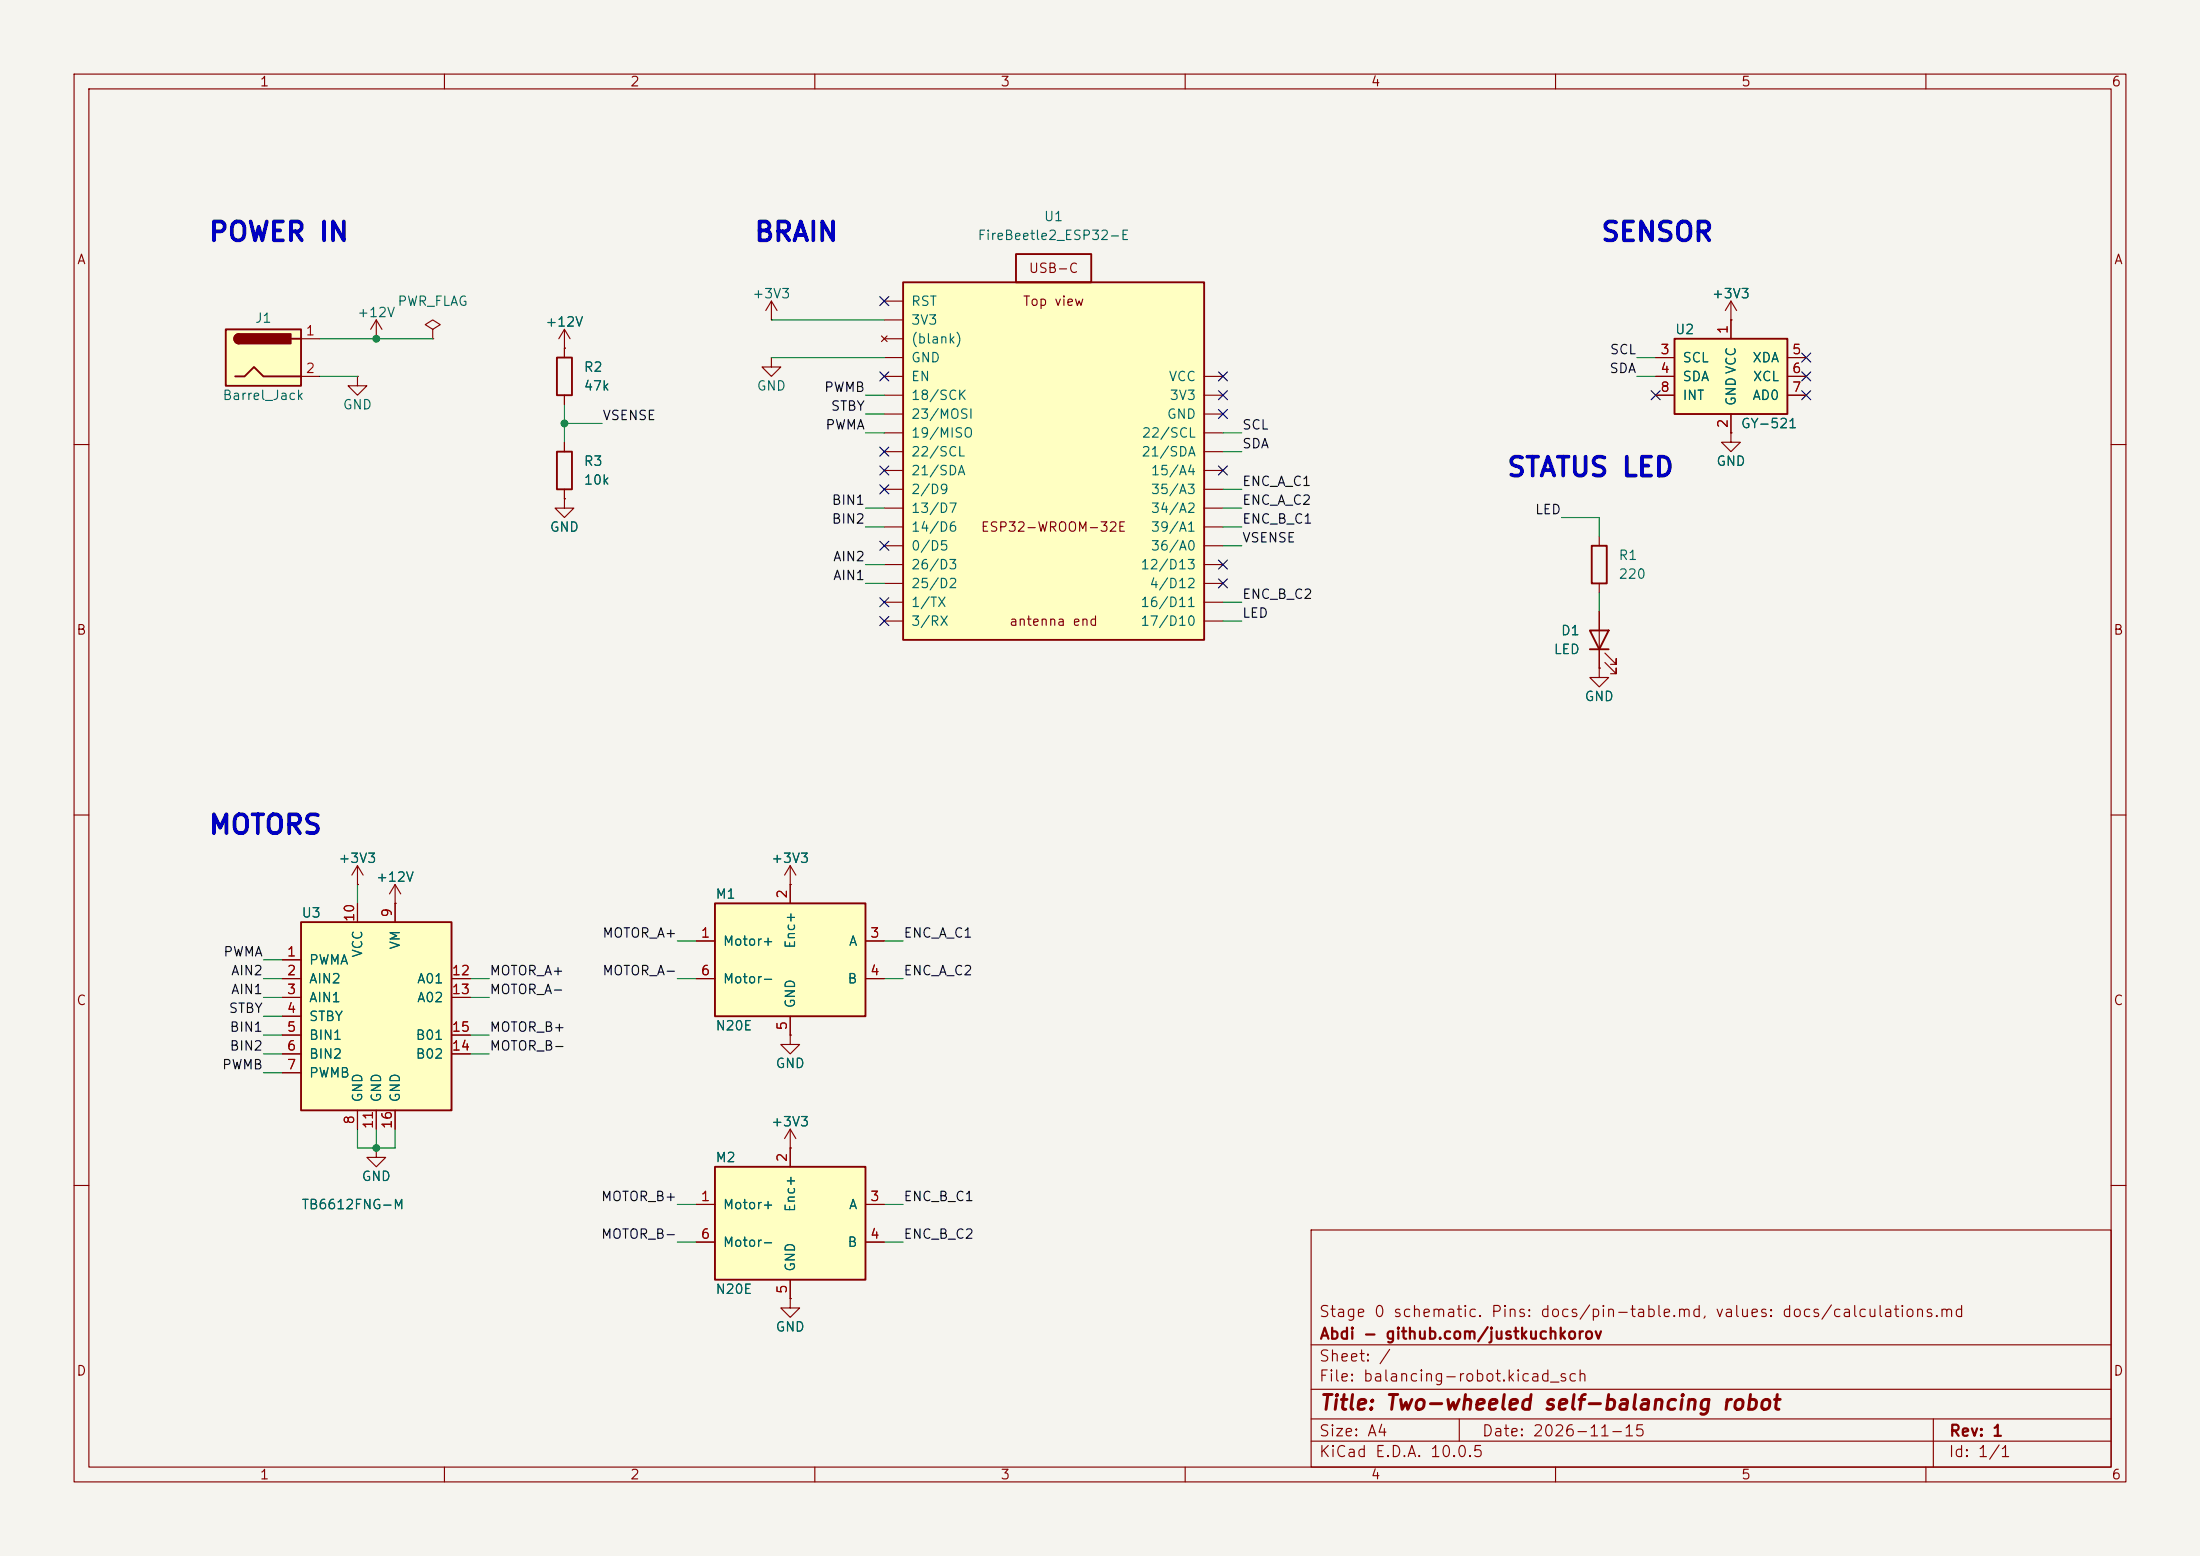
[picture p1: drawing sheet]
<svg xmlns="http://www.w3.org/2000/svg" width="297mm" height="210mm" viewBox="0 0 297 210" stroke-linecap="round" stroke-linejoin="round" font-family="sans-serif">
<path d="M0 0h297v210h-297z" fill="#f5f4ef" stroke="#f5f4ef" stroke-width=".14"/>
<g fill="none" stroke="#840000" stroke-width=".15">
<path d="M10 10h277v190h-277zM12 12h273v186h-273zM60 10v2M110 10v2M160 10v2M210 10v2M260 10v2M58.4 44.5l1-.7-1-.6-1 .6 1 .7v1.2M58.4 45.7h.1M104.1 43.2h.1M104.1 48.3v1.2h1.3l-1.3 1.3-1.2-1.3h1.2M104.1 48.3h.1"/>
<path d="M104.1 40.6l-.7 1.3M104.1 40.6l.8 1.3M104.1 40.6v2.6M233.7 58.4v1.3h1.2l-1.2 1.3-1.3-1.3h1.3M233.7 58.4h.1M10 60h2M215.9 72.4v1.3M215.9 78.7v1.3M285 60h2M10 110h2M285 110h2M10 160h2"/>
<path d="M177 166h108v32h-108zM285 160h2M60 198v2M110 198v2M160 198v2M177 194.5h108M177 191.5h108M177 187.5h108M177 181.5h108M197 191.5v3M210 198v2M260 198v2"/>
<path d="M261 191.5v6.5"/>
</g>
<path d="M214.9 73.7h2v5h-2z" fill="none" stroke="#840000" stroke-width=".25"/>
<path d="M40.6 124.5h20.4v25.4h-20.4z" fill="#ffffc2"/>
<path d="M40.6 124.5h20.4v25.4h-20.4z" fill="none" stroke="#840000" stroke-width=".25"/>
<g fill="none" stroke="#840000" stroke-width=".15">
<path d="M48.3 119.4h.1M48.3 116.8v2.6M48.3 116.8l-.8 1.3M48.3 116.8l.7 1.3M53.3 119.4v5.1M53.3 119.4l-.7 1.3M53.3 119.4l.8 1.3M38.1 129.5h2.5M38.1 132.1h2.5M38.1 134.6h2.5M38.1 137.2h2.5M38.1 139.7h2.5"/>
<path d="M48.3 121.9v2.6M53.3 121.9h.1M61 132.1h2.5M61 134.6h2.5M61 139.7h2.5M38.1 142.2h2.5M38.1 144.8h2.5M48.3 149.9v2.5M50.8 154.9v1.3h1.3l-1.3 1.3-1.3-1.3h1.3M50.8 154.9h.1M50.8 149.9v2.5M53.3 149.9v2.5"/>
<path d="M61 142.2h2.5"/>
</g>
<path d="M30.5 44.5h10.1v7.6h-10.1z" fill="#ffffc2"/>
<path d="M30.5 44.5h10.1v7.6h-10.1zM31.7 50.8h1.3l1.3-1.3 1.3 1.3h5M32.3 45.1a.64 .64 0 0 0-.7 .6 .64 .64 0 0 0 .7 .7M39.4 45.7h1.2" fill="none" stroke="#840000" stroke-width=".25"/>
<g fill="#840000" stroke="#840000" stroke-width=".25">
<path d="M31.8 45.3l.5-.2v1.3a.63 .63 0 0 1-.6-.4 .63 .63 0 0 1 .1-.7z"/>
<path d="M32.3 45.1h6.9v1.3h-6.9z"/>
</g>
<path d="M40.6 45.7h2.6M40.6 50.8h2.6M215.9 90.2v1.2h1.3l-1.3 1.3-1.3-1.3h1.3M215.9 90.2h.1M106.7 175.3v1.2h1.2l-1.2 1.3-1.3-1.3h1.3M106.7 175.3h.1" fill="none" stroke="#840000" stroke-width=".15"/>
<path d="M121.9 38.1h40.7v48.3h-40.7z" fill="#ffffc2"/>
<path d="M121.9 38.1h40.7v48.3h-40.7zM137.2 34.3h10.1v3.8h-10.1zM75.2 48.3h2v5h-2zM75.2 61h2v5h-2zM214.6 85.1h2.6l-1.3 2.5zM214.6 87.6h2.6" fill="none" stroke="#840000" stroke-width=".25"/>
<g fill="none" stroke="#840000" stroke-width=".15">
<path d="M48.3 50.8v1.3h1.2l-1.2 1.2-1.3-1.2h1.3M48.3 50.8h.1M50.8 45.7h.1M50.8 43.2l-.8 1.3M50.8 43.2l.8 1.3M50.8 43.2v2.5M76.2 47h.1M76.2 44.5l-.8 1.2M76.2 44.5l.8 1.2M76.2 44.5v3.8M76.2 53.3v1.3M76.2 59.7v1.3"/>
<path d="M119 45.3l.8 .8M119.4 40.6h2.5M119.4 43.2h2.5M119.4 45.7h2.5M119.4 48.3h2.5M119.4 50.8h2.5M119.4 53.3h2.5M119.4 55.9h2.5M119.4 58.4h2.5M119.8 45.3l-.8 .8M162.6 50.8h2.5M162.6 53.3h2.5"/>
<path d="M162.6 55.9h2.5M162.6 58.4h2.5M233.7 43.2h.1M233.7 40.6l-.8 1.3M233.7 40.6l.7 1.3M233.7 40.6v2.6M76.2 67.3v1.3h1.3l-1.3 1.3-1.3-1.3h1.3M76.2 67.3h.1M76.2 66v1.3M119.4 61h2.5M119.4 63.5h2.5M119.4 66h2.5"/>
<path d="M119.4 68.6h2.5M119.4 71.1h2.5M119.4 73.7h2.5M119.4 76.2h2.5M119.4 78.7h2.5M162.6 61h2.5M162.6 63.5h2.5M162.6 66h2.5M162.6 68.6h2.5M162.6 71.1h2.5M162.6 73.7h2.5M162.6 76.2h2.5"/>
<path d="M162.6 78.7h2.5M119.4 81.3h2.5M119.4 83.8h2.5M162.6 81.3h2.5M162.6 83.8h2.5M215.9 82.6v7.6M216.7 89.4l1.5 1.5v-.7v.7h-.8M216.7 88.1l1.5 1.6v-.8v.8h-.8"/>
</g>
<path d="M226.1 45.7h15.2v10.2h-15.2z" fill="#ffffc2"/>
<path d="M226.1 45.7h15.2v10.2h-15.2z" fill="none" stroke="#840000" stroke-width=".25"/>
<path d="M223.5 48.3h2.6M223.5 50.8h2.6M223.5 53.3h2.6M233.7 43.2v2.5M233.7 55.9v2.5M241.3 48.3h2.5M241.3 50.8h2.5M241.3 53.3h2.5" fill="none" stroke="#840000" stroke-width=".15"/>
<path d="M96.5 157.5h20.3v15.2h-20.3z" fill="#ffffc2"/>
<path d="M96.5 157.5h20.3v15.2h-20.3z" fill="none" stroke="#840000" stroke-width=".25"/>
<path d="M106.7 154.9h.1M106.7 152.4v5.1M106.7 152.4l-.8 1.3M106.7 152.4l.7 1.3M94 162.6h2.5M94 167.6h2.5M106.7 172.7v2.6M116.8 162.6h2.6M116.8 167.6h2.6" fill="none" stroke="#840000" stroke-width=".15"/>
<path d="M96.5 121.9h20.3v15.3h-20.3z" fill="#ffffc2"/>
<path d="M96.5 121.9h20.3v15.3h-20.3z" fill="none" stroke="#840000" stroke-width=".25"/>
<g fill="none" stroke="#840000" stroke-width=".15">
<path d="M76.2 47h.1M76.2 47v1.3M76.2 53.3v1.3M76.2 59.7v1.3M223.5 48.3h2.6M223.5 50.8h2.6M223.5 53.3h2.6M233.7 58.4h.1M233.7 43.2h.1M233.7 43.2v2.5M233.7 55.9v2.5M241.3 48.3h2.5"/>
<path d="M241.3 50.8h2.5M241.3 53.3h2.5M76.2 67.3h.1M76.2 66v1.3M215.9 90.2h.1M215.9 82.6v2.5M215.9 87.6v2.6M48.3 119.4h.1M106.7 119.4h.1M106.7 116.8v5.1M106.7 116.8l-.8 1.3M106.7 116.8l.7 1.3"/>
<path d="M38.1 132.1h2.5M38.1 129.5h2.5M38.1 134.6h2.5M38.1 137.2h2.5M38.1 139.7h2.5M48.3 121.9v2.6M53.3 121.9h.1M53.3 121.9v2.6M61 132.1h2.5M61 134.6h2.5M61 139.7h2.5M94 127h2.5"/>
<path d="M94 132.1h2.5M106.7 139.7v1.3h1.2l-1.2 1.2-1.3-1.2h1.3M106.7 139.7h.1M106.7 137.2v2.5M116.8 127h2.6M116.8 132.1h2.6M38.1 142.2h2.5M38.1 144.8h2.5M48.3 149.9v2.5M50.8 154.9h.1M50.8 149.9v2.5M53.3 149.9v2.5"/>
<path d="M61 142.2h2.5M106.7 154.9h.1M106.7 154.9v2.6M94 162.6h2.5M94 167.6h2.5M106.7 175.3h.1M106.7 172.7v2.6M116.8 162.6h2.6M116.8 167.6h2.6"/>
</g>
<g fill="none" stroke="#009600" stroke-width=".15">
<path d="M43.2 45.7h15.2M43.2 50.8h5.1M76.2 54.6v5.1M76.2 57.2h5.1M104.1 48.3h15.3M104.1 43.2h15.3M116.8 53.3h2.6M116.8 55.9h2.6M116.8 58.4h2.6M165.1 58.4h2.5M221 50.8h2.5M221 48.3h2.5"/>
<path d="M116.8 68.6h2.6M116.8 71.1h2.6M116.8 76.2h2.6M116.8 78.7h2.6M165.1 68.6h2.5M165.1 71.1h2.5M165.1 61h2.5M165.1 66h2.5M165.1 73.7h2.5M210.8 69.9h5.1v2.5M165.1 81.3h2.5M165.1 83.8h2.5"/>
<path d="M215.9 80v2.6M48.3 119.4v2.5M35.6 137.2h2.5M35.6 129.5h2.5M35.6 132.1h2.5M35.6 134.6h2.5M35.6 139.7h2.5M63.5 132.1h2.5M63.5 134.6h2.5M63.5 139.7h2.5M91.4 132.1h2.6M91.4 127h2.6"/>
<path d="M119.4 132.1h2.5M119.4 127h2.5M35.6 142.2h2.5M35.6 144.8h2.5M48.3 152.4v2.5h5v-2.5M50.8 152.4v2.5M63.5 142.2h2.5M91.4 162.6h2.6M91.4 167.6h2.6M119.4 162.6h2.5M119.4 167.6h2.5"/>
</g>
<g fill="none" stroke="#000084" stroke-width=".15">
<path d="M118.8 50.2l1.2 1.2M118.8 40l1.2 1.2M120 50.2l-1.2 1.2M120 40l-1.2 1.2M164.5 55.3l1.2 1.2M164.5 52.7l1.2 1.2M164.5 50.2l1.2 1.2M165.7 55.3l-1.2 1.2M165.7 52.7l-1.2 1.2M165.7 50.2l-1.2 1.2M222.9 52.7l1.2 1.2M224.1 52.7l-1.2 1.2"/>
<path d="M243.2 52.7l1.2 1.2M243.2 50.2l1.2 1.2M243.2 47.7l1.2 1.2M244.4 52.7l-1.2 1.2M244.4 50.2l-1.2 1.2M244.4 47.7l-1.2 1.2M118.8 60.4l1.2 1.2M118.8 73.1l1.2 1.2M118.8 65.4l1.2 1.2M118.8 62.9l1.2 1.2M120 60.4l-1.2 1.2M120 73.1l-1.2 1.2"/>
<path d="M120 65.4l-1.2 1.2M120 62.9l-1.2 1.2M164.5 78.1l1.2 1.2M164.5 75.6l1.2 1.2M164.5 62.9l1.2 1.2M165.7 78.1l-1.2 1.2M165.7 75.6l-1.2 1.2M165.7 62.9l-1.2 1.2M118.8 83.2l1.2 1.2M118.8 80.7l1.2 1.2M120 83.2l-1.2 1.2M120 80.7l-1.2 1.2"/>
</g>
<g fill="#009600" stroke="#009600" stroke-width=".14">
<circle cx="76.2" cy="57.2" r=".46"/>
<circle cx="50.8" cy="45.7" r=".46"/>
<circle cx="50.8" cy="154.9" r=".46"/>
</g>
<g font-size="2.5" fill="#0000c2">
<text x="28" y="33.2">POWER IN</text>
<text x="101.7" y="33.2">BRAIN</text>
<text x="216" y="33.2">SENSOR</text>
<text x="203.3" y="65">STATUS LED</text>
<text x="28" y="113.2">MOTORS</text>
</g>
<text font-size="2" fill="#840000" x="178" y="190.8">Title: Two-wheeled self-balancing robot</text>
<g font-size="1.5" fill="#840000">
<text x="178" y="178.1">Stage 0 schematic. Pins: docs/pin-table.md, values: docs/calculations.md</text>
<text x="178" y="184.1">Sheet: /</text>
<text x="178" y="181.1">Abdi - github.com/justkuchkorov</text>
<text x="178" y="186.8">File: balancing-robot.kicad_sch</text>
<text x="178" y="197">KiCad E.D.A. 10.0.5</text>
<text x="178" y="194.2">Size: A4</text>
<text x="200" y="194.2">Date: 2026-11-15</text>
<text x="263" y="197">Id: 1/1</text>
<text x="263" y="194.2">Rev: 1</text>
</g>
<g font-size="1.3" fill="#840000">
<text x="35" y="12">1</text>
<text x="85" y="12">2</text>
<text x="135" y="12">3</text>
<text x="185" y="12">4</text>
<text x="235" y="12">5</text>
<text x="285" y="12">6</text>
<text x="10.3" y="36">A</text>
<text x="285.3" y="36">A</text>
<text x="138" y="41.6">Top view</text>
<text x="138.8" y="37.2">USB-C</text>
<text x="132.3" y="72.1">ESP32-WROOM-32E</text>
<text x="10.2" y="86">B</text>
<text x="136.2" y="84.8">antenna end</text>
<text x="285.2" y="86">B</text>
<text x="10.2" y="136">C</text>
<text x="285.2" y="136">C</text>
<text x="10.2" y="186">D</text>
<text x="285.2" y="186">D</text>
<text x="35" y="200">1</text>
<text x="85" y="200">2</text>
<text x="135" y="200">3</text>
<text x="185" y="200">4</text>
<text x="235" y="200">5</text>
<text x="285" y="200">6</text>
</g>
<g font-size="1.3" fill="#006464">
<text x="131.9" y="32.7">FireBeetle2_ESP32-E</text>
<text x="140.8" y="30.2">U1</text>
<text x="53.6" y="41.6">PWR_FLAG</text>
<text x="101.5" y="40.6">+3V3</text>
<text x="122.9" y="41.6">RST</text>
<text x="231" y="40.6">+3V3</text>
<text x="34.3" y="43.9">J1</text>
<text x="48.1" y="43.1">+12V</text>
<text x="73.5" y="44.4">+12V</text>
<text x="122.9" y="44.1">3V3</text>
<text x="122.9" y="46.7">(blank)</text>
<text x="226" y="45.4">U2</text>
<text x="78.7" y="50.5">R2</text>
<text x="78.7" y="53">47k</text>
<text x="102.1" y="53">GND</text>
<text x="122.9" y="49.2">GND</text>
<text x="122.9" y="51.8">EN</text>
<text x="157.7" y="51.8">VCC</text>
<text x="227" y="49.2">SCL</text>
<text x="227" y="51.8">SDA</text>
<text x="236.5" y="49.2">XDA</text>
<text x="236.5" y="51.8">XCL</text>
<text x="30" y="54.3">Barrel_Jack</text>
<text x="46.2" y="55.6">GND</text>
<text x="122.9" y="54.3">18/SCK</text>
<text x="122.9" y="56.8">23/MOSI</text>
<text x="122.9" y="59.4">19/MISO</text>
<text x="154.1" y="59.4">22/SCL</text>
<text x="157.4" y="56.8">GND</text>
<text x="157.8" y="54.3">3V3</text>
<text x="227" y="54.3">INT</text>
<text x="234.6" y="54.9" transform="rotate(-90 234.6 54.9)">GND VCC</text>
<text x="234.9" y="58.1">GY-521</text>
<text x="236.5" y="54.3">AD0</text>
<text x="78.7" y="63.2">R3</text>
<text x="78.7" y="65.7">10k</text>
<text x="122.9" y="61.9">22/SCL</text>
<text x="122.9" y="64.5">21/SDA</text>
<text x="154" y="61.9">21/SDA</text>
<text x="155.3" y="64.5">15/A4</text>
<text x="231.6" y="63.2">GND</text>
<text x="122.9" y="67">2/D9</text>
<text x="122.9" y="69.5">13/D7</text>
<text x="155.3" y="67">35/A3</text>
<text x="155.3" y="69.5">34/A2</text>
<text x="74.1" y="72.1">GND</text>
<text x="122.9" y="72.1">14/D6</text>
<text x="122.9" y="74.6">0/D5</text>
<text x="122.9" y="77.2">26/D3</text>
<text x="153.9" y="77.2">12/D13</text>
<text x="155.3" y="72.1">39/A1</text>
<text x="155.3" y="74.6">36/A0</text>
<text x="218.4" y="75.9">R1</text>
<text x="122.9" y="79.7">25/D2</text>
<text x="122.9" y="82.2">1/TX</text>
<text x="153.9" y="82.2">16/D11</text>
<text x="155.1" y="79.7">4/D12</text>
<text x="218.4" y="78.4">220</text>
<text x="122.9" y="84.8">3/RX</text>
<text x="153.9" y="84.8">17/D10</text>
<text x="209.7" y="88.6">LED</text>
<text x="210.6" y="86.1">D1</text>
<text x="213.8" y="94.9">GND</text>
<text x="45.6" y="116.8">+3V3</text>
<text x="50.7" y="119.3">+12V</text>
<text x="104" y="116.8">+3V3</text>
<text x="40.6" y="124.2">U3</text>
<text x="96.5" y="121.6">M1</text>
<text x="41.6" y="130.5">PWMA</text>
<text x="49.2" y="129.3" transform="rotate(-90 49.2 129.3)">VCC</text>
<text x="54.3" y="128.2" transform="rotate(-90 54.3 128.2)">VM</text>
<text x="97.5" y="128">Motor+</text>
<text x="107.6" y="128.1" transform="rotate(-90 107.6 128.1)">Enc+</text>
<text x="114.5" y="128">A</text>
<text x="41.6" y="133">AIN2</text>
<text x="41.6" y="135.6">AIN1</text>
<text x="56.2" y="133">A01</text>
<text x="56.2" y="135.6">A02</text>
<text x="97.5" y="133">Motor-</text>
<text x="107.6" y="136.2" transform="rotate(-90 107.6 136.2)">GND</text>
<text x="114.3" y="133">B</text>
<text x="41.6" y="138.1">STBY</text>
<text x="41.6" y="140.7">BIN1</text>
<text x="41.6" y="143.2">BIN2</text>
<text x="56" y="143.2">B02</text>
<text x="56" y="140.7">B01</text>
<text x="96.5" y="139.4">N20E</text>
<text x="41.6" y="145.7">PWMB</text>
<text x="49.2" y="148.9" transform="rotate(-90 49.2 148.9)">GND</text>
<text x="51.8" y="148.9" transform="rotate(-90 51.8 148.9)">GND</text>
<text x="54.3" y="148.9" transform="rotate(-90 54.3 148.9)">GND</text>
<text x="104.6" y="144.5">GND</text>
<text x="104" y="152.3">+3V3</text>
<text x="48.7" y="159.7">GND</text>
<text x="96.5" y="157.2">M2</text>
<text x="40.6" y="163.5">TB6612FNG-M</text>
<text x="97.5" y="163.5">Motor+</text>
<text x="107.6" y="163.7" transform="rotate(-90 107.6 163.7)">Enc+</text>
<text x="114.5" y="163.5">A</text>
<text x="97.5" y="168.6">Motor-</text>
<text x="107.6" y="171.7" transform="rotate(-90 107.6 171.7)">GND</text>
<text x="114.3" y="168.6">B</text>
<text x="96.5" y="175">N20E</text>
<text x="104.6" y="180">GND</text>
</g>
<g font-size="1.3" fill="#a90000">
<text x="41.2" y="45.6">1</text>
<text x="233.5" y="45.2" transform="rotate(-90 233.5 45.2)">1</text>
<text x="41.2" y="50.7">2</text>
<text x="224.1" y="48.1">3</text>
<text x="224.1" y="50.7">4</text>
<text x="224.1" y="53.2">8</text>
<text x="241.8" y="48.1">5</text>
<text x="241.8" y="50.7">6</text>
<text x="241.8" y="53.2">7</text>
<text x="233.5" y="57.9" transform="rotate(-90 233.5 57.9)">2</text>
<text x="48.1" y="124.5" transform="rotate(-90 48.1 124.5)">10</text>
<text x="53.2" y="123.9" transform="rotate(-90 53.2 123.9)">9</text>
<text x="106.5" y="121.4" transform="rotate(-90 106.5 121.4)">2</text>
<text x="38.6" y="129.4">1</text>
<text x="38.6" y="131.9">2</text>
<text x="60.9" y="131.9">12</text>
<text x="94.5" y="126.9">1</text>
<text x="94.5" y="131.9">6</text>
<text x="117.4" y="126.9">3</text>
<text x="117.4" y="131.9">4</text>
<text x="38.6" y="134.5">3</text>
<text x="38.6" y="137">4</text>
<text x="60.9" y="134.5">13</text>
<text x="38.6" y="139.6">5</text>
<text x="38.6" y="142.1">6</text>
<text x="60.9" y="142.1">14</text>
<text x="60.9" y="139.6">15</text>
<text x="106.5" y="139.2" transform="rotate(-90 106.5 139.2)">5</text>
<text x="38.6" y="144.6">7</text>
<text x="48.1" y="151.9" transform="rotate(-90 48.1 151.9)">8</text>
<text x="50.7" y="152.5" transform="rotate(-90 50.7 152.5)">11</text>
<text x="53.2" y="152.5" transform="rotate(-90 53.2 152.5)">16</text>
<text x="106.5" y="156.9" transform="rotate(-90 106.5 156.9)">2</text>
<text x="94.5" y="162.4">1</text>
<text x="94.5" y="167.5">6</text>
<text x="117.4" y="162.4">3</text>
<text x="117.4" y="167.5">4</text>
<text x="106.5" y="174.7" transform="rotate(-90 106.5 174.7)">5</text>
</g>
<g font-size="1.3" fill="#0f0f0f">
<text x="111.2" y="53.2">PWMB</text>
<text x="217.2" y="50.7">SDA</text>
<text x="217.2" y="48.1">SCL</text>
<text x="81.3" y="57">VSENSE</text>
<text x="111.4" y="58.3">PWMA</text>
<text x="112.1" y="55.8">STBY</text>
<text x="167.6" y="58.3">SCL</text>
<text x="167.6" y="65.9">ENC_A_C1</text>
<text x="167.6" y="60.8">SDA</text>
<text x="112.2" y="68.5">BIN1</text>
<text x="112.2" y="71">BIN2</text>
<text x="167.6" y="71">ENC_B_C1</text>
<text x="167.6" y="68.5">ENC_A_C2</text>
<text x="207.1" y="69.7">LED</text>
<text x="112.4" y="76.1">AIN2</text>
<text x="167.6" y="73.5">VSENSE</text>
<text x="112.4" y="78.6">AIN1</text>
<text x="167.6" y="83.7">LED</text>
<text x="167.6" y="81.2">ENC_B_C2</text>
<text x="30.1" y="129.4">PWMA</text>
<text x="31.1" y="132">AIN2</text>
<text x="66" y="132">MOTOR_A+</text>
<text x="81.2" y="126.9">MOTOR_A+</text>
<text x="81.2" y="132">MOTOR_A-</text>
<text x="121.9" y="132">ENC_A_C2</text>
<text x="121.9" y="126.9">ENC_A_C1</text>
<text x="30.8" y="137">STBY</text>
<text x="31.1" y="134.5">AIN1</text>
<text x="66" y="134.5">MOTOR_A-</text>
<text x="30.9" y="142.1">BIN2</text>
<text x="30.9" y="139.6">BIN1</text>
<text x="66" y="139.6">MOTOR_B+</text>
<text x="66" y="142.1">MOTOR_B-</text>
<text x="29.9" y="144.7">PWMB</text>
<text x="81.1" y="162.4">MOTOR_B+</text>
<text x="81.1" y="167.5">MOTOR_B-</text>
<text x="121.9" y="162.4">ENC_B_C1</text>
<text x="121.9" y="167.5">ENC_B_C2</text>
</g>
</svg>
